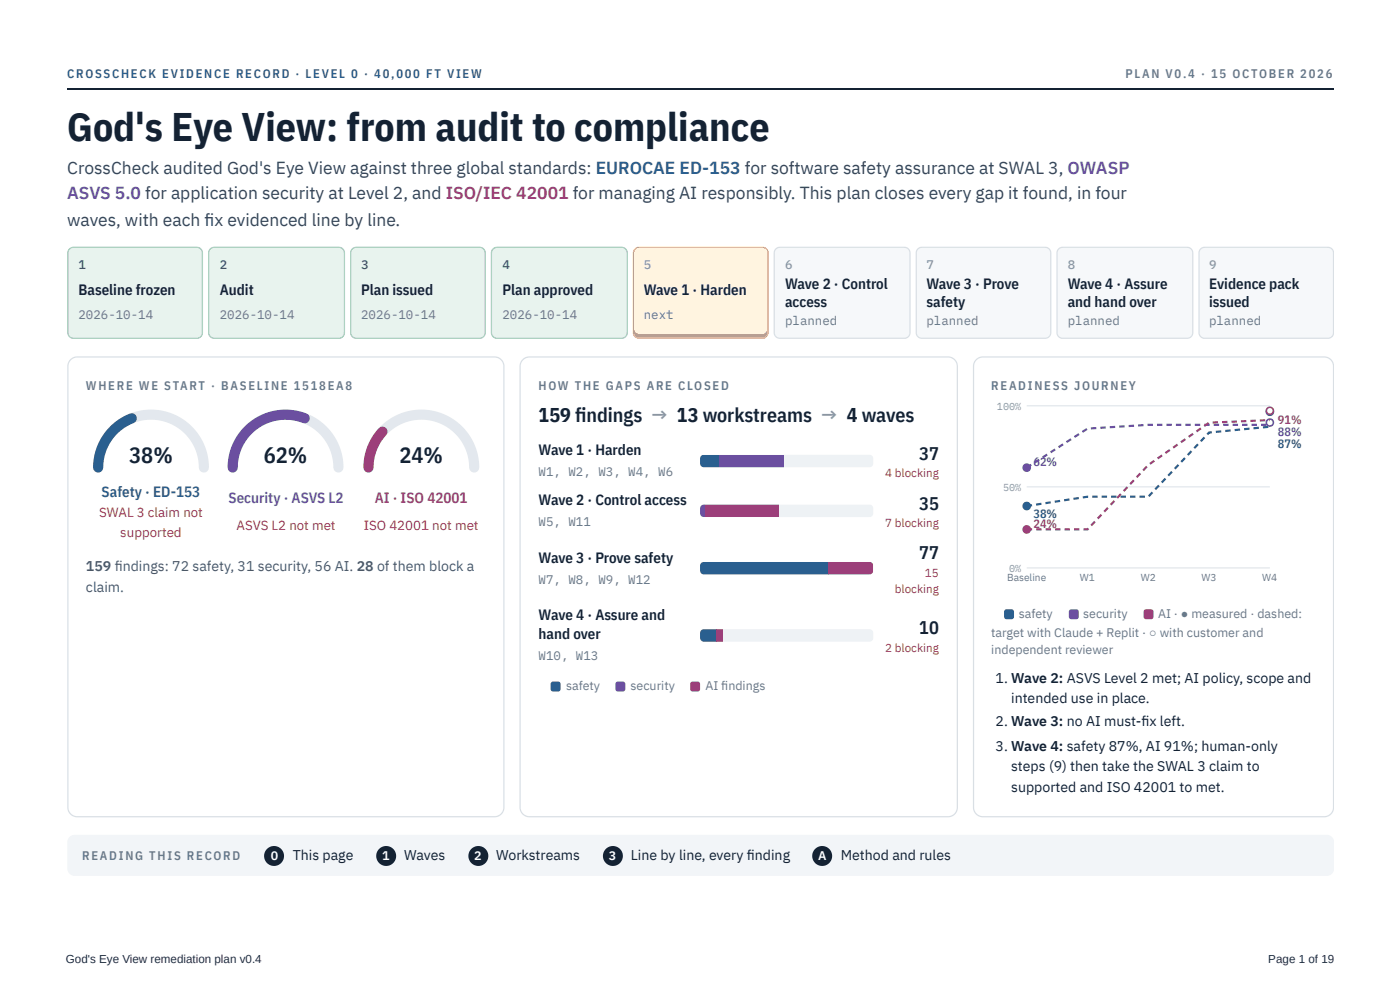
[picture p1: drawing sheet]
<svg xmlns="http://www.w3.org/2000/svg" width="297mm" height="210mm" viewBox="0 0 297 210" stroke-linecap="round" stroke-linejoin="round" font-family="sans-serif">
<path d="M14.3 18.9h269" fill="none" stroke="#142233" stroke-width=".26"/>
<path d="M14.8 177.7l.5-.3 .6-.1h265.9a1.54 1.54 0 0 1 1.5 1.6v5.5a1.54 1.54 0 0 1-1.5 1.6h-265.9a1.59 1.59 0 0 1-1.6-1.6v-5.7z" fill="#f2f5f8"/>
<path d="M14.8 52.9l.8-.4h26.2a1.19 1.19 0 0 1 1.2 1.2v16.9a1.19 1.19 0 0 1-1.2 1.2h-26.2a1.19 1.19 0 0 1-1.2-1.2v-16.9z" fill="#e8f3ee"/>
<path d="M14.8 52.9l.8-.4h26.2a1.19 1.19 0 0 1 1.2 1.2v16.9a1.19 1.19 0 0 1-1.2 1.2h-26.2a1.19 1.19 0 0 1-1.2-1.2v-16.9z" fill="none" stroke="#9fcdb5" stroke-width=".26"/>
<path d="M44.7 52.9l.8-.4h26.5a1.19 1.19 0 0 1 1.2 1.2v16.9a1.19 1.19 0 0 1-1.2 1.2h-26.5a1.19 1.19 0 0 1-1.2-1.2v-16.9z" fill="#e8f3ee"/>
<path d="M44.7 52.9l.8-.4h26.5a1.19 1.19 0 0 1 1.2 1.2v16.9a1.19 1.19 0 0 1-1.2 1.2h-26.5a1.19 1.19 0 0 1-1.2-1.2v-16.9z" fill="none" stroke="#9fcdb5" stroke-width=".26"/>
<path d="M74.8 52.9l.9-.4h26.2a1.19 1.19 0 0 1 1.2 1.2v16.9a1.19 1.19 0 0 1-1.2 1.2h-26.2a1.19 1.19 0 0 1-1.2-1.2v-16.9z" fill="#e8f3ee"/>
<path d="M74.8 52.9l.9-.4h26.2a1.19 1.19 0 0 1 1.2 1.2v16.9a1.19 1.19 0 0 1-1.2 1.2h-26.2a1.19 1.19 0 0 1-1.2-1.2v-16.9z" fill="none" stroke="#9fcdb5" stroke-width=".26"/>
<path d="M104.7 52.9l.9-.4h26.4a1.19 1.19 0 0 1 1.2 1.2v16.9a1.19 1.19 0 0 1-1.2 1.2h-26.4a1.19 1.19 0 0 1-1.2-1.2v-16.9z" fill="#e8f3ee"/>
<path d="M104.7 52.9l.9-.4h26.4a1.19 1.19 0 0 1 1.2 1.2v16.9a1.19 1.19 0 0 1-1.2 1.2h-26.4a1.19 1.19 0 0 1-1.2-1.2v-16.9z" fill="none" stroke="#9fcdb5" stroke-width=".26"/>
<path d="M134.9 52.9l.8-.4h26.2a1.19 1.19 0 0 1 1.2 1.2v16.9a1.19 1.19 0 0 1-1.2 1.2h-26.2a1.19 1.19 0 0 1-1.2-1.2v-16.9z" fill="#fff4e0"/>
<path d="M134.7 52.6h28.3v19.1h-28.3zM134.8 52.6h28.1l.1 17.2a1.06 1.06 0 0 1-1.1 1.1h-26.2a1.06 1.06 0 0 1-1-1.1z" fill-rule="evenodd" fill="#d99a2b"/>
<path d="M134.9 52.9l.8-.4h26.2a1.19 1.19 0 0 1 1.2 1.2v16.9a1.19 1.19 0 0 1-1.2 1.2h-26.2a1.19 1.19 0 0 1-1.2-1.2v-16.9z" fill="none" stroke="#e3b25a" stroke-width=".26"/>
<path d="M164.8 52.9l.8-.4h26.5a1.19 1.19 0 0 1 1.2 1.2v16.9a1.19 1.19 0 0 1-1.2 1.2h-26.5a1.19 1.19 0 0 1-1.2-1.2v-16.9z" fill="#f6f8fa"/>
<path d="M164.8 52.9l.8-.4h26.5a1.19 1.19 0 0 1 1.2 1.2v16.9a1.19 1.19 0 0 1-1.2 1.2h-26.5a1.19 1.19 0 0 1-1.2-1.2v-16.9z" fill="none" stroke="#d9e0e6" stroke-width=".26"/>
<path d="M194.9 52.9l.9-.4h26.2a1.19 1.19 0 0 1 1.2 1.2v16.9a1.19 1.19 0 0 1-1.2 1.2h-26.2a1.19 1.19 0 0 1-1.2-1.2v-16.9z" fill="#f6f8fa"/>
<path d="M194.9 52.9l.9-.4h26.2a1.19 1.19 0 0 1 1.2 1.2v16.9a1.19 1.19 0 0 1-1.2 1.2h-26.2a1.19 1.19 0 0 1-1.2-1.2v-16.9z" fill="none" stroke="#d9e0e6" stroke-width=".26"/>
<path d="M224.8 52.9l.9-.4h26.4a1.19 1.19 0 0 1 1.2 1.2v16.9a1.19 1.19 0 0 1-1.2 1.2h-26.4a1.19 1.19 0 0 1-1.2-1.2v-16.9z" fill="#f6f8fa"/>
<path d="M224.8 52.9l.9-.4h26.4a1.19 1.19 0 0 1 1.2 1.2v16.9a1.19 1.19 0 0 1-1.2 1.2h-26.4a1.19 1.19 0 0 1-1.2-1.2v-16.9z" fill="none" stroke="#d9e0e6" stroke-width=".26"/>
<path d="M255 52.9l.9-.4h26.1a1.19 1.19 0 0 1 1.2 1.2v16.9a1.19 1.19 0 0 1-1.2 1.2h-26.1a1.19 1.19 0 0 1-1.2-1.2v-16.9z" fill="#f6f8fa"/>
<path d="M255 52.9l.9-.4h26.1a1.19 1.19 0 0 1 1.2 1.2v16.9a1.19 1.19 0 0 1-1.2 1.2h-26.1a1.19 1.19 0 0 1-1.2-1.2v-16.9zM15 76.4l.6-.4 .8-.2h88.6a1.98 1.98 0 0 1 2 2v93.6a1.98 1.98 0 0 1-2 2h-88.6a1.98 1.98 0 0 1-2-2v-93.6l.2-.8zM111 76.4l.7-.4 .7-.2h88.9a1.98 1.98 0 0 1 2 2v93.6a1.98 1.98 0 0 1-2 2h-88.9a1.98 1.98 0 0 1-1.9-2v-93.6l.1-.8z" fill="none" stroke="#d9e0e6" stroke-width=".26"/>
<path d="M20.8 99.3a11.2 11.2 0 0 1 11.3-11.2 11.2 11.2 0 0 1 11.2 11.2M49.4 99.3a11.2 11.2 0 0 1 11.2-11.2 11.2 11.2 0 0 1 11.3 11.2M78.3 99.3a11.2 11.2 0 0 1 11.2-11.2 11.2 11.2 0 0 1 11.2 11.2" fill="none" stroke="#e3e8ee" stroke-width="2.2"/>
<path d="M28 88.8a11.2 11.2 0 0 0-7.2 10.5" fill="none" stroke="#2a5f8f" stroke-width="2.2"/>
<path d="M64.7 88.8l-2.6-.6-2.7-.1-2.7 .7-2.4 1.2-2 1.8-1.6 2.2-.9 2.6-.4 2.7" fill="none" stroke="#6b4fa0" stroke-width="2.2"/>
<path d="M81.2 91.7a11.2 11.2 0 0 0-2.9 7.6" fill="none" stroke="#9c3f7a" stroke-width="2.2"/>
<path d="M148.9 96.8l.6-.2h35.2a.79 .79 0 0 1 .8 .8v1a.79 .79 0 0 1-.8 .8h-35.2a.79 .79 0 0 1-.8-.8v-1.2z" fill="#eef2f5"/>
<path d="M148.7 96.6h4v2.6h-4z" fill="#2a5f8f"/>
<path d="M152.7 96.6h13.7v2.6h-13.7z" fill="#6b4fa0"/>
<path d="M148.9 107.4l.6-.2h35.2a.79 .79 0 0 1 .8 .7v1.1a.79 .79 0 0 1-.8 .8h-35.2a.79 .79 0 0 1-.8-.8v-1.2z" fill="#eef2f5"/>
<path d="M148.7 107.2h1.1v2.6h-1.1z" fill="#6b4fa0"/>
<path d="M149.8 107.2h15.6v2.6h-15.6z" fill="#9c3f7a"/>
<path d="M148.9 119.6l.6-.3h35.2a.79 .79 0 0 1 .8 .8v1.1a.79 .79 0 0 1-.8 .8h-35.2a.79 .79 0 0 1-.8-.8v-1.2z" fill="#eef2f5"/>
<path d="M148.7 119.3h27.2v2.7h-27.2z" fill="#2a5f8f"/>
<path d="M175.9 119.3h9.6v2.7h-9.6z" fill="#9c3f7a"/>
<path d="M148.9 133.8l.6-.2h35.2a.79 .79 0 0 1 .8 .8v1.1a.79 .79 0 0 1-.8 .8h-35.2a.79 .79 0 0 1-.8-.8v-1.2z" fill="#eef2f5"/>
<path d="M148.7 133.6h3.4v2.7h-3.4z" fill="#2a5f8f"/>
<path d="M152.1 133.6h1.4v2.7h-1.4z" fill="#9c3f7a"/>
<path d="M117.1 144.9l.4-.2h1.1l.3 .2 .2 .4v1.1l-.2 .3-.4 .1h-1.1l-.3-.1-.2-.4 .1-1.1z" fill="#2a5f8f"/>
<path d="M130.9 144.9l.3-.2h1.2l.3 .2 .1 .4v1.1l-.1 .3-.4 .1h-1.2l-.2-.1-.2-.4v-1.1z" fill="#6b4fa0"/>
<path d="M146.7 144.9l.4-.2h1.2l.2 .2 .2 .4v1.1l-.2 .3-.3 .1h-1.2l-.3-.1-.1-.4v-1.1z" fill="#9c3f7a"/>
<path d="M207.4 76.4l.6-.4 .8-.2h72.5a1.98 1.98 0 0 1 1.9 2v93.6a1.98 1.98 0 0 1-1.9 2h-72.5a1.98 1.98 0 0 1-2-2v-93.6l.1-.8z" fill="none" stroke="#d9e0e6" stroke-width=".26"/>
<path d="M218.1 86.2h51.6M218.1 103.4h51.6M218.1 120.6h51.6" fill="none" stroke="#e3e8ee" stroke-width=".29"/>
<g fill="#2a5f8f">
<path d="M218 107.2l1.2-.1v.4l-1.1 .2zM220 106.9l1.2-.1v.4l-1.1 .2zM222 106.6l1.1-.2 .1 .5-1.1 .2zM224 106.3l1.1-.2 .1 .5-1.1 .2zM226 106l1.1-.2 .1 .5-1.2 .2zM228 105.7l1.1-.2 .1 .5-1.2 .2zM229.9 105.4l1.2-.2v.5h-.1v-.2v.2l-1 .2zM232 105.2h1.1v.5h-1.1zM234 105.2h1.1v.5h-1.1zM236 105.2h1.1v.5h-1.1zM238 105.2h1.1v.5h-1.1zM240 105.2h1.2v.5h-1.2zM242 105.2h1.2v.5h-1.2zM244.6 104.4l.3 .3-.8 .8-.3-.3zM246 102.9l.3 .3-.8 .9-.3-.3zM247.4 101.5l.3 .3-.8 .8-.3-.3zM248.7 100l.4 .3-.8 .9-.3-.4zM250.1 98.6l.4 .3-.8 .8-.4-.3zM251.5 97.1l.3 .3-.7 .8-.4-.3zM252.9 95.6l.3 .4-.8 .8-.3-.3zM254.3 94.2l.3 .3-.8 .8-.3-.3zM255.7 92.7l.3 .3-.8 .9-.3-.3zM256.7 91.6h.7v.4l-.6 .1v-.3l.2 .2-.4 .4-.4-.3zM258.2 91.5l1.2-.1v.4l-1.1 .1zM260.2 91.3l1.2-.1v.4l-1.1 .1zM262.2 91.1l1.2-.1v.4l-1.1 .2zM264.2 90.9l1.2-.1v.5l-1.1 .1zM266.2 90.7l1.2-.1v.5l-1.1 .1zM268.2 90.5l1.2-.1v.5l-1.1 .1z"/>
<circle cx="218.1" cy="107.5" r=".92"/>
</g>
<circle cx="269.7" cy="87.4" r=".75" fill="#fff"/>
<circle cx="269.7" cy="87.4" r=".75" fill="none" stroke="#2a5f8f" stroke-width=".34"/>
<g fill="#6b4fa0">
<path d="M217.9 99.1l1-.6 .3 .4-1 .6zM219.6 98l1-.6 .2 .4-.9 .6zM221.3 96.9l1-.6 .2 .4-.9 .6zM223 95.9l1-.7 .2 .4-.9 .6zM224.7 94.8l1-.6 .2 .3-.9 .7zM226.4 93.7l1-.6 .2 .4-1 .6zM228.1 92.6l.9-.6 .3 .4-1 .6zM229.8 91.5l.9-.6 .3 .4-1 .6zM231.7 90.7h1.1l.1 .4-1.2 .1zM233.7 90.6l1.1-.1 .1 .5-1.2 .1zM235.7 90.5l1.1-.1 .1 .5-1.2 .1zM237.7 90.4l1.1-.1 .1 .5h-1.2zM239.7 90.2h1.1l.1 .4-1.2 .1zM241.7 90.1l1.2-.1v.5l-1.2 .1zM243.7 90h1.2v.4h-1v-.2v.2l-.2 .1zM245.7 90h1.2v.4h-1.2zM247.7 90h1.2v.4h-1.2zM249.8 90h1.1v.4h-1.1zM251.8 90h1.1v.4h-1.1zM253.8 90h1.1v.4h-1.1zM255.8 90h1.1v.4h-1.1zM257.8 90h1.1v.4h-1.1zM259.8 90h1.1v.4h-1.1zM261.8 90h1.1v.4h-1.1zM263.8 90h1.2v.4h-1.2zM265.8 90h1.2v.4h-1.2zM267.8 90h1.2v.4h-1.2z"/>
<circle cx="218.1" cy="99.3" r=".92"/>
</g>
<circle cx="269.7" cy="89.7" r=".75" fill="#fff"/>
<circle cx="269.7" cy="89.7" r=".75" fill="none" stroke="#6b4fa0" stroke-width=".34"/>
<g fill="#9c3f7a">
<path d="M218.1 112.2h1.1v.4h-1.1zM220.1 112.2h1.1v.4h-1.1zM222.1 112.2h1.1v.4h-1.1zM224.1 112.2h1.1v.4h-1.1zM226.1 112.2h1.1v.4h-1.1zM228.1 112.2h1.2v.4h-1.2zM230.1 112.2h.9v.2l-.2-.1 .2-.2 .3 .3-.2 .2h-1zM232.4 110.6l.3 .3-.8 .8-.3-.3zM233.8 109.1l.3 .3-.8 .9-.3-.3zM235.1 107.7l.4 .3-.8 .8-.3-.3zM236.5 106.2l.4 .3-.8 .9-.4-.4zM237.9 104.7l.3 .4-.8 .8-.3-.3zM239.3 103.3l.3 .3-.8 .8-.3-.3zM240.7 101.8l.3 .3-.8 .9-.3-.3zM242 100.4l.4 .3-.8 .8-.4-.3zM243.4 98.9l.3 .3-.7 .9-.4-.4zM244.1 98.3l.9-.6 .3 .3-.9 .7zM245.7 97.2l1-.7 .2 .4-.9 .6zM247.4 96l.9-.6 .3 .3-.9 .7zM249 94.9l1-.7 .2 .4-.9 .6zM250.7 93.7l.9-.6 .3 .3-.9 .7zM252.3 92.6l1-.7 .2 .4-.9 .7zM254 91.4l.9-.6 .3 .4-1 .6zM255.6 90.3l1-.7 .2 .4-.9 .7zM257.5 89.5l1.2-.1v.5l-1.1 .1zM259.5 89.4h1.2v.4l-1.1 .1zM261.6 89.3h1.1v.4l-1.1 .1zM263.6 89.2h1.1v.4l-1.1 .1zM265.6 89.2l1.1-.1v.5h-1.1zM267.6 89.1l1.1-.1v.5h-1.1zM269.6 89h.1v.4h-.1z"/>
<circle cx="218.1" cy="112.4" r=".92"/>
</g>
<circle cx="269.7" cy="87.2" r=".75" fill="#fff"/>
<circle cx="269.7" cy="87.2" r=".75" fill="none" stroke="#9c3f7a" stroke-width=".34"/>
<path d="M213.4 129.5l.4-.1h1.1l.3 .1 .2 .4v1.2l-.2 .2-.4 .2h-1.1l-.3-.2-.1-.3v-1.2z" fill="#2a5f8f"/>
<path d="M227.2 129.5l.3-.1h1.2l.3 .1 .1 .4v1.2l-.1 .2-.4 .2h-1.2l-.2-.2-.2-.3v-1.2z" fill="#6b4fa0"/>
<path d="M243 129.5l.4-.1h1.2l.2 .1 .2 .4v1.2l-.2 .2-.3 .2h-1.2l-.3-.2-.1-.3v-1.2z" fill="#9c3f7a"/>
<g fill="#142233">
<circle cx="58.2" cy="181.8" r="2.12"/>
<circle cx="82" cy="181.8" r="2.12"/>
<circle cx="101.6" cy="181.8" r="2.12"/>
<circle cx="130.2" cy="181.8" r="2.12"/>
<circle cx="174.6" cy="181.8" r="2.12"/>
</g>
<text font-size="8.5" fill="#142233" x="14.3" y="29.9">God's Eye View: from audit to compliance</text>
<g font-size="4.7" fill="#142233">
<text x="27.4" y="98.4">38%</text>
<text x="56" y="98.4">62%</text>
<text x="84.9" y="98.4">24%</text>
</g>
<text font-size="4.2" fill="#142233" x="114.4" y="89.7">159 fi ndings → 13 workstreams → 4 waves</text>
<g font-size="3.9" fill="#142233">
<text x="195.2" y="97.6">37</text>
<text x="195.2" y="108.2">35</text>
<text x="195.2" y="118.8">77</text>
<text x="195.2" y="134.7">10</text>
</g>
<g font-size="3.7" fill="#33465b">
<text x="14.3" y="37">CrossCheck audited God's Eye View against three global standards: EUROCAE ED-153 for software safety assurance at SWAL 3, OWASP</text>
<text x="14.3" y="47.9">waves, with each fi x evidenced line by line.</text>
</g>
<text font-size="3.7" fill="#6b4fa0" x="14.3" y="42.3">ASVS 5.0 for application security at Level 2, and ISO/IEC 42001 for managing AI responsibly. This plan closes every gap it found, in four</text>
<g font-size="3.2" fill="#142233">
<text x="16.7" y="62.7">Baseline frozen</text>
<text x="46.7" y="62.7">Audit</text>
<text x="76.7" y="62.7">Plan issued</text>
<text x="106.7" y="62.7">Plan approved</text>
<text x="136.7" y="62.7">Wave 1 · Harden</text>
<text x="166.7" y="61.4">Wave 2 · Control</text>
<text x="166.7" y="65.1">access</text>
<text x="196.8" y="61.4">Wave 3 · Prove</text>
<text x="196.8" y="65.1">safety</text>
<text x="226.8" y="61.4">Wave 4 · Assure</text>
<text x="226.8" y="65.1">and hand over</text>
<text x="256.8" y="61.4">Evidence pack</text>
<text x="256.8" y="65.1">issued</text>
<text x="114.4" y="96.6">Wave 1 · Harden</text>
<text x="114.4" y="107.2">Wave 2 · Control access</text>
<text x="114.4" y="119.6">Wave 3 · Prove safety</text>
<text x="114.4" y="131.8">Wave 4 · Assure and</text>
<text x="114.4" y="135.7">hand over</text>
</g>
<text font-size="3.2" fill="#2a5f8f" x="21.6" y="105.6">Safety · ED-153</text>
<text font-size="3.2" fill="#6b4fa0" x="48.6" y="106.9">Security · ASVS L2</text>
<text font-size="3.2" fill="#9c3f7a" x="79.6" y="106.9">AI · ISO 42001</text>
<g font-size="3" fill="#4a5a6c">
<text x="18.3" y="121.2">159 fi ndings: 72 safety, 31 security, 56 AI. 28 of them block a</text>
<text x="18.3" y="125.7">claim.</text>
</g>
<g font-size="3" fill="#142233">
<text x="211.4" y="145">1. Wave 2: ASVS Level 2 met; AI policy, scope and</text>
<text x="214.8" y="149.2">intended use in place.</text>
<text x="211.4" y="154.3">2. Wave 3: no AI must-fi x left.</text>
<text x="211.4" y="159.5">3. Wave 4: safety 87%, AI 91%; human-only</text>
<text x="214.8" y="163.8">steps (9) then take the SWAL 3 claim to</text>
<text x="214.8" y="168.3">supported and ISO 42001 to met.</text>
<text x="62.2" y="182.6">This page</text>
<text x="85.8" y="182.6">Waves</text>
<text x="105.4" y="182.6">Workstreams</text>
<text x="134" y="182.6">Line by line, every fi nding</text>
<text x="178.6" y="182.6">Method and rules</text>
</g>
<g font-size="2.8" fill="#b0442f">
<text x="21" y="109.8">SWAL 3 claim not</text>
<text x="50.2" y="112.4">ASVS L2 not met</text>
<text x="77.3" y="112.4">ISO 42001 not met</text>
<text x="25.6" y="114">supported</text>
</g>
<g font-size="2.6" fill="#2a5f8f">
<text x="14.3" y="16.7">CROSSCHECK EVIDENCE RECORD · LEVEL 0 · 40,000 FT VIEW</text>
<text x="271.4" y="95.2">87%</text>
<text x="219.5" y="110">38%</text>
</g>
<g font-size="2.6" fill="#6a7889">
<text x="239" y="16.7">PLAN V0.4 · 15 OCTOBER 2026</text>
<text x="16.7" y="67.7">2026-10-14</text>
<text x="46.7" y="67.7">2026-10-14</text>
<text x="76.7" y="67.7">2026-10-14</text>
<text x="106.7" y="67.7">2026-10-14</text>
<text x="136.7" y="67.7">next</text>
<text x="166.7" y="69.1">planned</text>
<text x="196.8" y="69.1">planned</text>
<text x="226.8" y="69.1">planned</text>
<text x="256.8" y="69.1">planned</text>
<text x="18.3" y="82.8">WHERE WE START · BASELINE 1518EA8</text>
<text x="114.4" y="82.8">HOW THE GAPS ARE CLOSED</text>
<text x="210.5" y="82.8">READINESS JOURNEY</text>
<text x="114.4" y="101.1">W1, W2, W3, W4, W6</text>
<text x="114.4" y="111.7">W5, W11</text>
<text x="114.4" y="124.1">W7, W8, W9, W12</text>
<text x="216.4" y="131.2">safety</text>
<text x="230.1" y="131.2">security</text>
<text x="246" y="131.2">AI · ● measured · dashed:</text>
<text x="210.5" y="135.2">target with Claude + Replit · ○ with customer and</text>
<text x="114.4" y="140.2">W10, W13</text>
<text x="210.5" y="138.9">independent reviewer</text>
<text x="120.2" y="146.6">safety</text>
<text x="133.9" y="146.6">security</text>
<text x="149.8" y="146.6">AI fi ndings</text>
<text x="17.5" y="182.6">READING THIS RECORD</text>
</g>
<g font-size="2.6" fill="#2c7a57">
<text x="16.7" y="57.1">1</text>
<text x="46.7" y="57.1">2</text>
<text x="76.7" y="57.1">3</text>
<text x="106.7" y="57.1">4</text>
</g>
<g font-size="2.6" fill="#8a97a6">
<text x="136.7" y="57.1">5</text>
<text x="166.7" y="57.1">6</text>
<text x="196.8" y="57.1">7</text>
<text x="226.8" y="57.1">8</text>
<text x="256.8" y="57.1">9</text>
</g>
<g font-size="2.6" fill="#6b4fa0">
<text x="271.4" y="92.6">88%</text>
<text x="219.5" y="99">62%</text>
</g>
<g font-size="2.6" fill="#9c3f7a">
<text x="271.4" y="90.1">91%</text>
<text x="219.5" y="112.1">24%</text>
</g>
<g font-size="2.6" fill="#fff">
<text x="57.5" y="182.6">0</text>
<text x="81.2" y="182.6">1</text>
<text x="100.7" y="182.6">2</text>
<text x="129.3" y="182.6">3</text>
<text x="173.8" y="182.6">A</text>
</g>
<g font-size="2.5" fill="#b0442f">
<text x="188" y="101.3">4 blocking</text>
<text x="188" y="111.9">7 blocking</text>
<text x="190.1" y="125.9">blocking</text>
<text x="196.5" y="122.5">15</text>
<text x="188" y="138.4">2 blocking</text>
</g>
<g font-size="2.5" fill="#292e35">
<text x="14" y="204.5">God's Eye View remediation plan v0.4</text>
<text x="269.4" y="204.5">Page 1 of 19</text>
</g>
<g font-size="2.2" fill="#8a97a6">
<text x="211.8" y="87">100%</text>
<text x="213" y="104.2">50%</text>
<text x="214.3" y="121.5">0%</text>
</g>
<g font-size="2.2" fill="#6a7889">
<text x="213.9" y="123.5">Baseline</text>
<text x="229.4" y="123.5">W1</text>
<text x="242.3" y="123.5">W2</text>
<text x="255.2" y="123.5">W3</text>
<text x="268.1" y="123.5">W4</text>
</g>
</svg>
